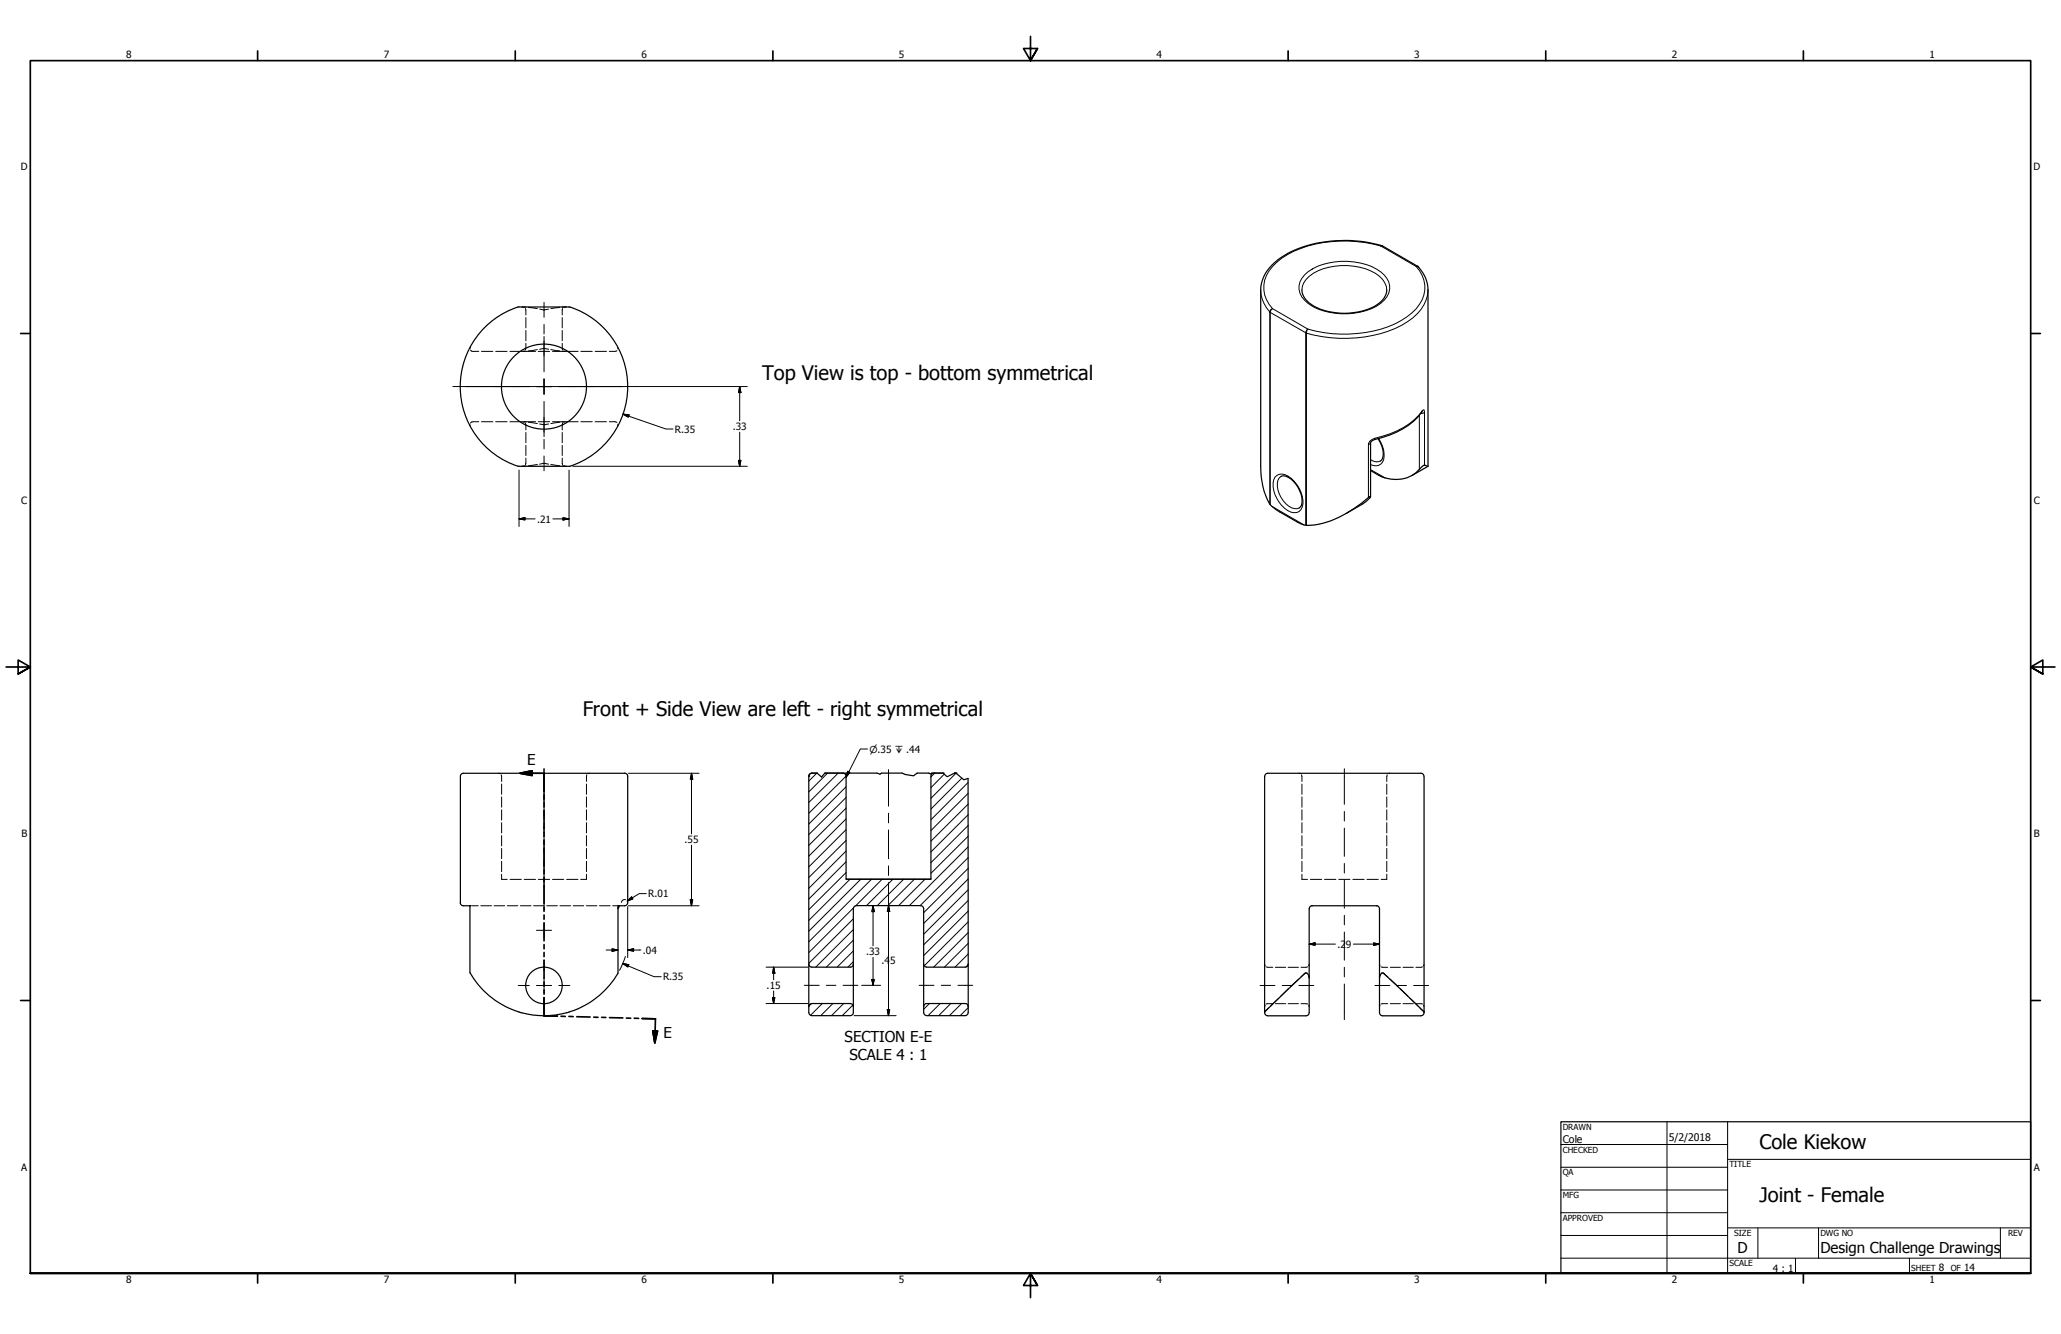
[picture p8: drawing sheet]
<svg xmlns="http://www.w3.org/2000/svg" width="864mm" height="559mm" viewBox="0 0 864 559" stroke-linecap="round" stroke-linejoin="round" font-family="sans-serif">
<!-- layer: Hatch (ANSI) -->
<g fill="none" stroke="#000" stroke-width=".42">
<path d="M342.3 323.8l-3.4 3.4M346.8 323.8l-7.9 7.9M351.2 323.8l-12.3 12.4M354.5 338.5l-15.6 15.6M354.5 334.1l-15.6 15.5M354.5 329.6l-15.6 15.6M354.5 325.1l-15.6 15.6M391.7 323.8l-1.6 1.6M395.7 324.3l-5.6 5.6M400.6 323.8l-10.5 10.6M403 325.9l-12.9 13M405.6 327.8l-15.5 15.6"/>
<path d="M405.7 336.8l-15.6 15.6M405.7 332.3l-15.6 15.6M354.5 356.5l-15.6 15.6M354.5 352l-15.6 15.6M354.5 347.5l-15.6 15.7M354.5 343l-15.6 15.6M405.7 359.2l-20.1 20.1M405.7 354.7l-24.6 24.6M405.7 350.3l-15.6 15.5M405.7 345.8l-15.6 15.6M405.7 341.2l-15.6 15.7M354.5 365.5l-15.6 15.6"/>
<path d="M354.5 361l-15.6 15.6M356.2 368.3l-17.3 17.3M360.7 368.3l-21.8 21.8M365.2 368.3l-26.3 26.2M369.6 368.3l-11.1 11.2M374.1 368.3l-11 11M378.7 368.3l-11.1 11M383.2 368.3l-11.2 11M387.6 368.3l-11 11M405.7 377.2l-18.7 18.6M405.7 372.7l-18.7 18.7M405.7 368.2l-18.7 18.6"/>
<path d="M405.7 363.7l-18.7 18.6M357.6 398.3l-6.8 6.8M357.6 393.8l-11.3 11.3M357.6 389.4l-15.8 15.7M357.6 384.9l-18.7 18.6M357.6 380.3l-18.7 18.7M405.7 399.6l-5.5 5.5M405.7 395.2l-10 9.9M405.7 390.7l-14.5 14.4M405.7 386.1l-18.4 18.5M405.7 381.6l-18.7 18.7M357.6 402.8l-2.3 2.3"/>
<path d="M405.6 404.2l-.9 .9M340 420.4l-1 1M344.6 420.4l-5 4.9M349 420.4l-5.1 5M353.5 420.4l-5.1 5M357.4 421l-4.5 4.4M389.4 420.4l-2.4 2.4M394 420.4l-5.1 5M398.4 420.4l-5.1 5M402.9 420.4l-5.1 5M405.7 422.1l-3.4 3.3"/>
</g>
<!-- layer: Hidden (ANSI) -->
<g fill="none" stroke="#000" stroke-width=".42">
<path d="M218.6 128.6l1.9 .1M219.1 128.6l.6 .1M220.2 129.2l.1 2.8M220.3 133v4.4M220.3 138.4v4.3M221.4 128.8l3.8 .5M226.1 129.5l1.9 .4 1.9-.4M234.6 128.8l-3.8 .5M235.6 133v4.4M235.6 138.4v4.3M235.7 129.2l-.1 2.8M236.9 128.6l-.7 .1"/>
<path d="M237.4 128.6l-1.9 .1M197.1 145.4l-.1 .6M197.2 146.6l.6 .5M198 147.2h2.6M201.7 147.2h4.8M207.7 147.2h4.8M213.7 147.2h4.7M219.6 147.2h4.8M219.7 147.1l-.6 .1M220.3 143.8l-.1 2.8M220.5 147.1l-1.9 .1M225.2 146.4l-3.8 .6"/>
<path d="M225.6 147.2h4.7M226.1 146.3l1.9-.4 1.9 .4M230.8 146.4l3.8 .6M231.5 147.2h4.8M235.5 147.1l1.9 .1M235.6 143.8l.1 2.8M236.2 147.1l.7 .1M237.5 147.2h4.8M243.4 147.2h4.8M249.4 147.2h4.7M258.5 146.9l-.8 .3h-2.4M258.8 145.4l.1 .8"/>
<path d="M197 177.9l.1 .7M197.8 176.8l-.6 .4M200.6 176.7h-2.6M201.7 176.7h4.8M207.7 176.7h4.8M213.7 176.7h4.7M218.6 176.7l1.9 .1M219.1 176.7l.6 .1M219.6 176.7h4.8M220.2 177.3l.1 2.8M221.4 176.8l3.8 .6M225.6 176.7h4.7"/>
<path d="M226.1 177.6l1.9 .3 1.9-.3M231.5 176.7h4.8M234.6 176.8l-3.8 .6M235.7 177.3l-.1 2.8M236.9 176.7l-.7 .1M237.4 176.7l-1.9 .1M237.5 176.7h4.8M243.4 176.7h4.8M249.4 176.7h4.7M255.3 176.7h2.4l.8 .3M258.9 177.7l-.1 .9M219.7 195.1l-.6 .2"/>
<path d="M220.3 191.9l-.1 2.8M220.3 181.2v4.3M220.3 186.6v4.2M220.5 195.2l-1.9 .1M225.2 194.6l-3.8 .5M226.1 194.4l1.9-.3 1.9 .3M230.8 194.6l3.8 .5M235.5 195.2l1.9 .1M235.6 191.9l.1 2.8M235.6 181.2v4.3M235.6 186.6v4.2M236.2 195.1l.7 .2"/>
<path d="M208.9 323.9l.6 .1M210 324.5l.2 2.8M210.2 328.4v4.3M210.2 333.8v4.3M210.2 339.2v4.3M245.7 328.4v4.3M245.7 333.8v4.3M245.7 339.2v4.3M245.9 324.5l-.2 2.8M247 323.9l-.6 .1M544.3 323.9l.6 .1M545.3 324.5l.2 2.8"/>
<path d="M545.5 328.4v4.3M545.5 333.8v4.3M545.5 339.2v4.3M581.1 328.4v4.3M581.1 333.8v4.3M581.1 339.2v4.3M581.3 324.5l-.2 2.8M582.4 323.9l-.7 .1M210.2 344.6v4.3M210.2 350v4.3M210.2 355.4v4.3M245.7 344.6v4.3"/>
<path d="M245.7 350v4.3M245.7 355.4v4.3M545.5 344.6v4.3M545.5 350v4.3M545.5 355.4v4.3M581.1 344.6v4.3M581.1 350v4.3M581.1 355.4v4.3M196.9 379.3v.1M196.9 379.3l.1 .1M196.9 379.4h.6M197.8 379.4h2.6"/>
<path d="M201.5 379.4h4.4M207 379.4h4.5M210.2 366.2v2.2h2.3M210.2 360.8v4.3M212.5 379.4h4.5M213.7 368.4h4.7M218.1 379.4h4.4M219.6 368.4h4.8M223.6 379.4h4.4M225.6 368.4h4.7M229.1 379.4h4.5M231.5 368.4h4.7"/>
<path d="M234.6 379.4h4.5M237.4 368.4h4.8M240.2 379.4h4.4M245.7 379.4h4.4M245.7 366.2v2.2h-2.4M245.7 360.8v4.3M251.2 379.4h4.5M256.7 379.4h2.3M259.1 379.4h.2M259.1 379.7h.1M259.3 379.3l-.1 .2M259.3 379.3h-.2"/>
<path d="M545.5 366.2v2.2h2.4M545.5 360.8v4.3M549.1 368.4h4.7M549.6 379.4h.1M549.8 379.4h.1M555 368.4h4.8M561 368.4h4.7M566.9 368.4h4.7M572.8 368.4h4.7M576.8 379.4h.1M577 379.4h.1M581.1 366.2v2.2h-2.4"/>
<path d="M581.1 360.8v4.3M259 380.4v.3M259 380.1v.1M529.9 403.9l.2 .7M530.5 405l2.8 .2M534.4 405.2h4.3M535.8 418.1l-3.4 3.3M539.8 405.2h4.3M539.9 414.1l-3.3 3.2M544.1 410.1l-3.3 3.2M547.7 407.6l-1 .1-1.7 1.6M547.9 405l-2.8 .2"/>
<path d="M548.3 408.5l.3 1M548.6 403.9l-.2 .7M578 403.9l.2 .7M578.3 408.5l-.3 1M578.7 405l2.8 .2M578.9 407.6l1 .1 1.7 1.6M582.4 410.1l3.4 3.2M582.5 405.2h4.3M586.7 414.1l3.3 3.2M587.9 405.2h4.3M590.8 418.1l3.4 3.3M596.1 405l-2.8 .2"/>
<path d="M596.7 403.9l-.2 .7M530.1 421.1l-.2 .6M531.6 422.1l-1.7 1.8M533.3 420.4l-2.8 .2M534.4 420.4h4.3M539.8 420.4h4.3M545.1 420.4l2.8 .2M548.4 421.1l.2 .6M578.2 421.1l-.2 .6M581.5 420.4l-2.8 .2M582.5 420.4h4.3M587.9 420.4h4.3"/>
<path d="M593.3 420.4l2.8 .2M595 422.1l1.7 1.8M596.5 421.1l.2 .6"/>
</g>
<g fill="#000">
<circle cx="259.1" cy="379.8" r=".19"/>
<circle cx="259" cy="380" r=".19"/>
</g>
<!-- layer: Visible (ANSI) -->
<g fill="none" stroke="#000" stroke-width=".51">
<path d="M579.2 103a54.5 54.5 0 0 0-40.9 3.9 17.7 17.7 0 0 0-10 14.6v73.8a30.9 30.9 0 0 0 4 16.2 40.2 40.2 0 0 0 11.3 7.2l1.4 .7a16.3 16.3 0 0 0 11-.7 59.7 59.7 0 0 0 18.2-10.8l.1 .1a6.3 6.3 0 0 1-3.5 3.2l-6.7 3.9M579.2 103l14.9 8.6a14.6 14.6 0 0 1 4.3 9.9v73.8M217.5 128.5a35 35 0 0 0-24.7 33.4 35 35 0 0 0 24.7 33.4h21.3M217.5 128.6h20.9a35 35 0 0 1 24.6 33.2 35 35 0 0 1-24.2 33.5M545.5 121.5a10 10 0 0 0 7.6 8 28.4 28.4 0 0 0 24.2-2.1l2.6-2.4 .9-1.7 .3-1.8M595.9 172.5a29 29 0 0 1-16.7 10.8l-3.9 1.1-1 1.1v22.5M536.8 199.6a4.8 4.8 0 0 1 5.3 2.1 10.7 10.7 0 0 1 3.2 10.1l-.9 1M577.5 183.8a9.1 9.1 0 0 1 1.4 8.9l-.5 .4M598.4 195.3h-.2a1.9 1.9 0 0 0-3 .9 14 14 0 0 1-17.5 2.9l-3.4-2M598.4 195.3l-6.8 3.9M194.2 323.9l-.8 .3-.5 1v52.9M194.2 323.9h67.5"/>
<path d="M261.7 323.8l.8 .3 .5 1.1v52.9M338.9 325.1l.2 99.7 1.1 .6h16.1l1.1-.6 .2-44.2 .6-1.1 27.6-.2 1 .7 .2 44.2 .7 1.1 16.7 .1 1.1-.6 .2-20.9M340.1 323.9l-1 .5-.2 .8M340.2 323.8l-.7 .2-.6 1.1M340.2 323.8h2.2M345.6 323.8h21.9M353.3 323.8a1.3 1.3 0 0 1 1.2 1.3v43.2h35.6v-43.2a1.3 1.3 0 0 1 1.3-1.3M369.4 323.8h8.6M384.3 323.8h4.9M390.5 323.8h4.7M400 323.8h.6M405.6 326.1l.1 77.8"/>
<path d="M530.2 324.4l1-.5h64.2l1 .5 .3 .8v99a1.29 1.29 0 0 1-1.3 1.3h-16.1a1.29 1.29 0 0 1-1.3-1.3v-43.5a1.2 1.2 0 0 0-1.2-1.3h-27a1.2 1.2 0 0 0-1.2 1.3v43.5a1.29 1.29 0 0 1-1.3 1.3h-16.1a1.29 1.29 0 0 1-1.3-1.3l.1-99zM192.8 378.1l.6 1.1 .8 .2M194.2 379.4h2.7M196.9 379.3v28.2a35.9 35.9 0 0 0 40.5 16.7M259.1 379.8l-.1 .2M259.2 379.5l-.1 .2M259.3 379.4h2.4M259.3 379.3l-.3 1.4v26.9a36 36 0 0 1-21.6 16.6M263 378.1l-.2 .8-1.1 .5M354.5 368.3h35.6M259 380.2v.2M338.9 403.9a1.3 1.3 0 0 0 1.3 1.2h16.1a1.3 1.3 0 0 0 1.3-1.2"/>
<path d="M387 403.9a1.3 1.3 0 0 0 1.3 1.2h16.1a1.3 1.3 0 0 0 1.3-1.2M548.6 409.6a1.79 1.79 0 0 0-1.5-2l-17.2 16.3M578 409.6a1.79 1.79 0 0 1 1.6-2l17.1 16.3M338.9 421.6a1.3 1.3 0 0 1 1.3-1.2h16.1a1.3 1.3 0 0 1 1.3 1.2M387 421.6a1.3 1.3 0 0 1 1.3-1.2h16.1a1.3 1.3 0 0 1 1.3 1.2"/>
<circle cx="227.9" cy="162" r="17.8"/>
<circle cx="227.9" cy="412.8" r="7.7"/>
</g>
<g fill="#000">
<circle cx="338.9" cy="325.1" r=".25"/>
<circle cx="259.3" cy="379.4" r=".25"/>
</g>
<!-- layer: Visible Narrow (ANSI) -->
<g fill="none" stroke="#000" stroke-width=".42">
<path d="M546.6 115.2a25 25 0 0 1 20.8-5.5 19.3 19.3 0 0 1 13.8 6.9 7.4 7.4 0 0 1-2.7 10.5 28.5 28.5 0 0 1-30.4 0 7.4 7.4 0 0 1-1.5-11.9zM578.6 103.1a53.7 53.7 0 0 0-39.2 3.6 18 18 0 0 0-9.8 12.7 12.3 12.3 0 0 0 3.6 9.9M578.6 103.1l14.8 8.5M578.9 102.9l-.3 .2M579.2 103l-.6 .1M593.4 111.6a12.5 12.5 0 0 1 0 17.7 37.2 37.2 0 0 1-24.8 10.4 53.7 53.7 0 0 1-20.6-1.8M593.4 111.6l1 .2M594 111.6h-.6M528.3 121.5a13.9 13.9 0 0 0 3.8 9.2M532.1 130.7v80.5M532.1 130.7l.2 .2M532.3 130.9l14.8 8.5v80.6"/>
<path d="M532.3 130.9v80.6M533.2 129.3l-.8 .9-.1 .7M533.2 129.3l-1 .8-.1 .6M533.2 129.3l14.8 8.6M545.5 121.5a9.8 9.8 0 0 1 6.7-8 27.1 27.1 0 0 1 25.8 2.2 8.1 8.1 0 0 1 3.1 5.8M547.4 139.6v80.5M548 137.9l-.6 1.7M548 137.9a1.14 1.14 0 0 0-.6 1.7M598.4 121.5a16.4 16.4 0 0 1-8.6 13.2 52.5 52.5 0 0 1-35.7 6.3l-6.7-1.4M594.7 174v22.6M595.8 172.6l.5-.8h.4l.2 .9-1.5 .5M595.9 172.1a32 32 0 0 1-19.8 11.5"/>
<path d="M596.9 172.7v22.1M534.2 199.9a3.8 3.8 0 0 1 5.5-.4 12.9 12.9 0 0 1 6 12.9 3.7 3.7 0 0 1-6 1.5 13.2 13.2 0 0 1-6-12.9zM536.8 199.6a5.9 5.9 0 0 0-.8 7.2 9.9 9.9 0 0 0 6.4 6.2l2-.2M573.4 186.2v22.2M574.3 192.5a4 4 0 0 0 4.1 .6M574.3 196.7l6.2 3.5M575.9 184.1l.2-.5a3.1 3.1 0 0 0-2.7 2.6l.9-.7M577.7 183.7a10.4 10.4 0 0 1 1.5 10 3.6 3.6 0 0 1-4.9 .9M533 212.2l13.4 7.7"/>
</g>
<!-- layer: Break Line (ANSI) -->
<path d="M342.4 323.8l1.8 1.7 1.5-1.7M367.5 323.8l1.2 .5 .7-.5M378 323.8l1.3 .6 3.5 .6 1.5-1.2M389.2 323.8l.6 .4 .7-.4M395.2 323.8l1.7 1.6 3.1-1.6M400.6 323.8l3.3 2.8 1.7-.5" fill="none" stroke="#000" stroke-width=".51"/>
<g fill="#000">
<circle cx="395.2" cy="323.9" r=".25"/>
<circle cx="400" cy="323.8" r=".25"/>
<circle cx="400.6" cy="323.8" r=".25"/>
</g>
<!-- layer: Section Line (ANSI) -->
<g fill="none" stroke="#000" stroke-width=".7">
<path d="M217.9 323.9l5-1v2zM217.9 323.9h10.1v7.6M228 333v1.8M228 336.3v1.8M228 339.6v7.6M228 348.6v1.9M228 351.9v1.9M228 355.2v7.6M228 364.3v1.8M228 367.6v1.8M228 370.9v7.6M228 380v1.8"/>
<path d="M228 383.3v1.8M228 386.6v7.5M228 395.7v1.7M228 399v1.7M228 402.3v7.5M228 411.4v1.7M228 414.7v1.7M228 417.9v7.6l5.6 .1M235.1 425.7l1.8 .1M238.4 425.8h1.8M241.7 425.9l5.6 .1M248.8 426.1h1.8"/>
<path d="M252.1 426.1l1.8 .1M255.4 426.3l5.6 .1M262.4 426.5h1.9M265.7 426.5l1.9 .1M269 426.7l5.6 .1-.2 10M273.6 431.8l1.9 .1-1.1 4.9z"/>
</g>
<path d="M217.9 323.9l5-1zM217.9 323.9l5-1v2zM273.6 431.8l.8 5zM273.6 431.8l1.9 .1-1.1 4.9z" fill="#000" stroke="#000" stroke-width=".7"/>
<!-- layer: Border (ANSI) -->
<g fill="none" stroke="#000" stroke-width=".7">
<path d="M431.8 15.2v10.2l-2.9-5.1h5.8l-2.9 5.1 2.9-5.1M107.9 21.3v4.1M215.9 21.3v4.1M323.8 21.3v4.1M539.8 21.3v4.1M647.7 21.3v4.1M755.6 21.3v4.1M8.6 139.7h4.1M850.9 139.7h4.1M2.5 279.4h10.2l-5.1-2.9v5.8l5.1-2.9-5.1 2.9M861.1 279.4h-10.2l5.1-2.9v5.8l-5.1-2.9 5.1 2.9M8.6 419.1h4.1"/>
<path d="M850.9 419.1h4.1M12.7 533.4v-508h838.2v508h-838.2h838.2M107.9 533.4v4.1M215.9 533.4v4.1M323.8 533.4v4.1M434.7 538.5l-2.9-5.1 2.9 5.1h-5.8l2.9-5.1v10.2M539.8 533.4v4.1M647.7 533.4v4.1M755.6 533.4v4.1"/>
</g>
<!-- layer: Title (ANSI) -->
<g fill="none" stroke="#000" stroke-width=".42">
<path d="M654 479.4h69.9M698.5 469.9v63.5M723.9 469.9v63.5M654 488.9h69.9M654 498.5h69.9M723.9 485.6h127M654 508h69.9M654 517.5h69.9M723.9 514.3h127M736.6 514.3v12.7M762 514.3v12.7M838.2 514.3v12.7"/>
<path d="M654 527h196.9M752.3 527v6.4M800.1 527v6.4"/>
</g>
<path d="M654 469.9h196.9v63.5h-196.9z" fill="none" stroke="#000" stroke-width=".51"/>
<!-- layer: Dimension (ANSI) -->
<g fill="none" stroke="#000" stroke-width=".42">
<path d="M261 173.5l2.6 .3-.3 1zM261 173.5l18 6.2h3M266.2 161.9h46.9M309.9 161.9l.6 2.6h-1.1zM309.9 161.9v14.4M217.5 196.9v23.6M238.4 196.9v23.6M240 195.3h73.1M309.4 192.8h1.1l-.6 2.5zM309.9 181v14.3M217.5 217.4l2.5-.5v.9zM217.5 217.4h6.7"/>
<path d="M231.6 217.4h6.8M235.9 216.9l2.5 .5-2.5 .4zM263.3 323.9h29.6M289.8 323.9l.5 2.5h-1.1zM289.8 323.9v25.4M289.8 354v25.4M262.1 376.9a1.3 1.3 0 0 0-1.7 1.1M262.8 377.4l1.9-1.7 .5 .9zM263 379.7v21.4M263.3 379.4h29.6M270.8 374.3h-3l-5 3.1M289.2 376.9h1.1l-.5 2.5z"/>
<path d="M365.8 379.3l.5 2.6h-1zM365.8 379.3v16.9M372.3 379.3l.5 2.5h-1zM372.3 379.3v20.7M254 398h5M256.5 397.4l2.5 .6-2.5 .5zM263 398l2.5-.6v1.1zM263 398h5.5M548.6 395.5l2.5-.5v1zM548.6 395.5h11M567.1 395.5h10.9M575.6 395l2.4 .5-2.4 .5z"/>
<path d="M260.9 403.6l2.6 .5-.4 1zM260.9 403.6l13.2 5.5h3M262.1 400.7l-2.5 5.8M321 405.1h17.6M323.7 417.9h1l-.5 2.5zM324.2 405.1l.5 2.6h-1zM324.2 405.1v5.3M324.2 415.1v5.3M361.1 412.8h7.9M365.3 410.3h1l-.5 2.5zM365.8 401v11.8M372.3 404.7v20.7"/>
<path d="M321 420.4h17.6M357.9 425.4h17.6M371.8 423h1l-.5 2.4z"/>
</g>
<g fill="#000" stroke="#000" stroke-width=".42">
<path d="M261 173.5l2.6 .3zM261 173.5l2.6 .3-.3 1zM309.9 161.9l.6 2.6zM309.9 161.9l.6 2.6h-1.1zM309.4 192.8l.5 2.5zM309.4 192.8h1.1l-.6 2.5zM217.5 217.4l2.5-.5zM217.5 217.4l2.5-.5v.9zM235.9 217.8l2.5-.4zM235.9 216.9l2.5 .5-2.5 .4zM289.8 323.9l.5 2.5zM289.8 323.9l.5 2.5h-1.1z"/>
<path d="M262.8 377.4l1.9-1.7zM262.8 377.4l1.9-1.7 .5 .9zM289.2 376.9l.6 2.5zM289.2 376.9h1.1l-.5 2.5zM256.5 398.5l2.5-.5zM256.5 397.4l2.5 .6-2.5 .5zM263 398l2.5-.6zM263 398l2.5-.6v1.1zM365.8 379.3l.5 2.6zM365.8 379.3l.5 2.6h-1zM372.3 379.3l.5 2.5zM372.3 379.3l.5 2.5h-1z"/>
<path d="M548.6 395.5l2.5-.5zM548.6 395.5l2.5-.5v1zM575.6 396l2.4-.5zM575.6 395l2.4 .5-2.4 .5zM260.9 403.6l2.6 .5zM260.9 403.6l2.6 .5-.4 1zM323.7 417.9l.5 2.5zM323.7 417.9h1l-.5 2.5zM324.2 405.1l.5 2.6zM324.2 405.1l.5 2.6h-1zM365.3 410.3l.5 2.5zM365.3 410.3h1l-.5 2.5z"/>
<path d="M371.8 423l.5 2.4zM371.8 423h1l-.5 2.4z"/>
</g>
<!-- layer: Centerline (ANSI) -->
<g fill="none" stroke="#000" stroke-width=".42">
<path d="M228 126.7v6.2M228 135.9v4M228 142.9v6.2M195 161.9h16.4M214.4 161.9h4M221.4 161.9h13.2M228 174.8v6.2M237.6 161.9h4M244.5 161.9h16.4M228 184v4M228 191v6.2M228 322v21.2"/>
<path d="M372.3 322.4v15.3M563.3 322v14.9M563.3 339.9v4M228 344.7v36.6M372.3 340.7v4M372.3 347.7v12M563.3 346.9v11.8M372.3 362.7v4M372.3 369.7v12.1M563.3 361.7v4M563.3 368.7v11.7M372.3 384.8v4"/>
<path d="M372.3 391.8v15.2M563.3 383.4v4M563.3 390.4v11.8M337 412.8h6.3M346.3 412.8h4M353.3 412.8h6.2M385.1 412.8h6.3M394.4 412.8h3.9M401.4 412.8h6.2M528 412.8h6.2M537.3 412.8h3.9M544.3 412.8h6.2"/>
<path d="M563.3 405.2v4M563.3 412.2v14.9M576.1 412.8h6.3M585.3 412.8h4M592.3 412.8h6.3"/>
</g>
<!-- layer: Center Mark (ANSI) -->
<g fill="none" stroke="#000" stroke-width=".42">
<path d="M228 158.8v3.1h-3.2h6.3h-3.1v3.2M228 158.8v6.3M228 141v14.8M189.7 161.9h32.1M228 168.1v14.8M234.1 161.9h32.1M224.8 389.7h6.3M228 386.5v6.4M217.2 412.8h4.6M224.8 412.8h6.3M228 402v4.7M228 409.6v6.4"/>
<path d="M228 419v4.6M234.1 412.8h4.7"/>
</g>
<!-- layer: Symbol (ANSI) -->
<path d="M363.5 313.8h-3l-6 11.8M355.2 323.1l.9 .4-1.6 2.1z" fill="none" stroke="#000" stroke-width=".42"/>
<path d="M355.2 323.1l-.7 2.5zM355.2 323.1l.9 .4-1.6 2.1z" fill="#000" stroke="#000" stroke-width=".42"/>
<g font-size="8.4">
<text x="319.3" y="159">Top View is top - bottom symmetrical</text>
<text x="244.2" y="300">Front + Side View are left - right symmetrical</text>
<text x="737.2" y="481.5">Cole Kiekow</text>
<text x="737.2" y="503.4">Joint - Female</text>
</g>
<g font-size="6.3">
<text x="220.9" y="320.4">E</text>
<text x="278.1" y="435">E</text>
<text x="353.9" y="436.6">SECTION E-E</text>
<text x="356" y="444.2">SCALE 4 : 1</text>
<text x="728.1" y="524.9">D</text>
<text x="762.8" y="525">Design Challenge Drawings</text>
</g>
<g font-size="4.4">
<text x="654.8" y="478.6">Cole</text>
<text x="699.3" y="478">5/2/2018</text>
</g>
<g font-size="4.2">
<text x="52.8" y="24.4">8</text>
<text x="160.8" y="24.4">7</text>
<text x="268.7" y="24.4">6</text>
<text x="376.7" y="24.4">5</text>
<text x="484.6" y="24.4">4</text>
<text x="592.6" y="24.4">3</text>
<text x="700.5" y="24.4">2</text>
<text x="808.5" y="24.4">1</text>
<text x="8.8" y="71.4">D</text>
<text x="852" y="71.4">D</text>
<text x="282.8" y="181.2">R.35</text>
<text x="307" y="180.1">.33</text>
<text x="8.9" y="211.1">C</text>
<text x="852.2" y="211.1">C</text>
<text x="225" y="218.9">.21</text>
<text x="9" y="350.8">B</text>
<text x="286.8" y="353.1">.55</text>
<text x="852.2" y="350.8">B</text>
<text x="271.7" y="375.9">R.01</text>
<text x="269.4" y="399.5">.04</text>
<text x="362.9" y="400.1">.33</text>
<text x="560.4" y="397">.2</text>
<text x="563.9" y="397">9</text>
<text x="369.4" y="403.9">.4</text>
<text x="372.9" y="403.9">5</text>
<text x="277.8" y="410.7">R.35</text>
<text x="321.2" y="414.3">.15</text>
<text x="8.9" y="490.5">A</text>
<text x="852.2" y="490.5">A</text>
<text x="742.9" y="532.6">4 : 1</text>
<text x="812.4" y="532.6">8</text>
<text x="823" y="532.6">14</text>
<text x="52.8" y="537.5">8</text>
<text x="160.8" y="537.5">7</text>
<text x="268.7" y="537.5">6</text>
<text x="376.7" y="537.5">5</text>
<text x="484.6" y="537.5">4</text>
<text x="592.6" y="537.5">3</text>
<text x="700.5" y="537.5">2</text>
<text x="808.5" y="537.5">1</text>
</g>
<text font-size="4" x="364.3" y="315.3">⌀.35 ↧ .44</text>
<g font-size="3.5">
<text x="654.8" y="473.2">DRAWN</text>
<text x="654.8" y="482.8">CHECKED</text>
<text x="724.7" y="488.9">TITLE</text>
<text x="654.8" y="492.3">QA</text>
<text x="654.8" y="501.8">MFG</text>
<text x="654.8" y="511.4">APPROVED</text>
<text x="726.7" y="517.7">SIZE</text>
<text x="762.8" y="517.7">DWG NO</text>
<text x="841.4" y="517.7">REV</text>
<text x="724.7" y="530.4">SCALE</text>
<text x="800.9" y="532.6">SHEET</text>
<text x="817.4" y="532.6">OF</text>
</g>
</svg>
